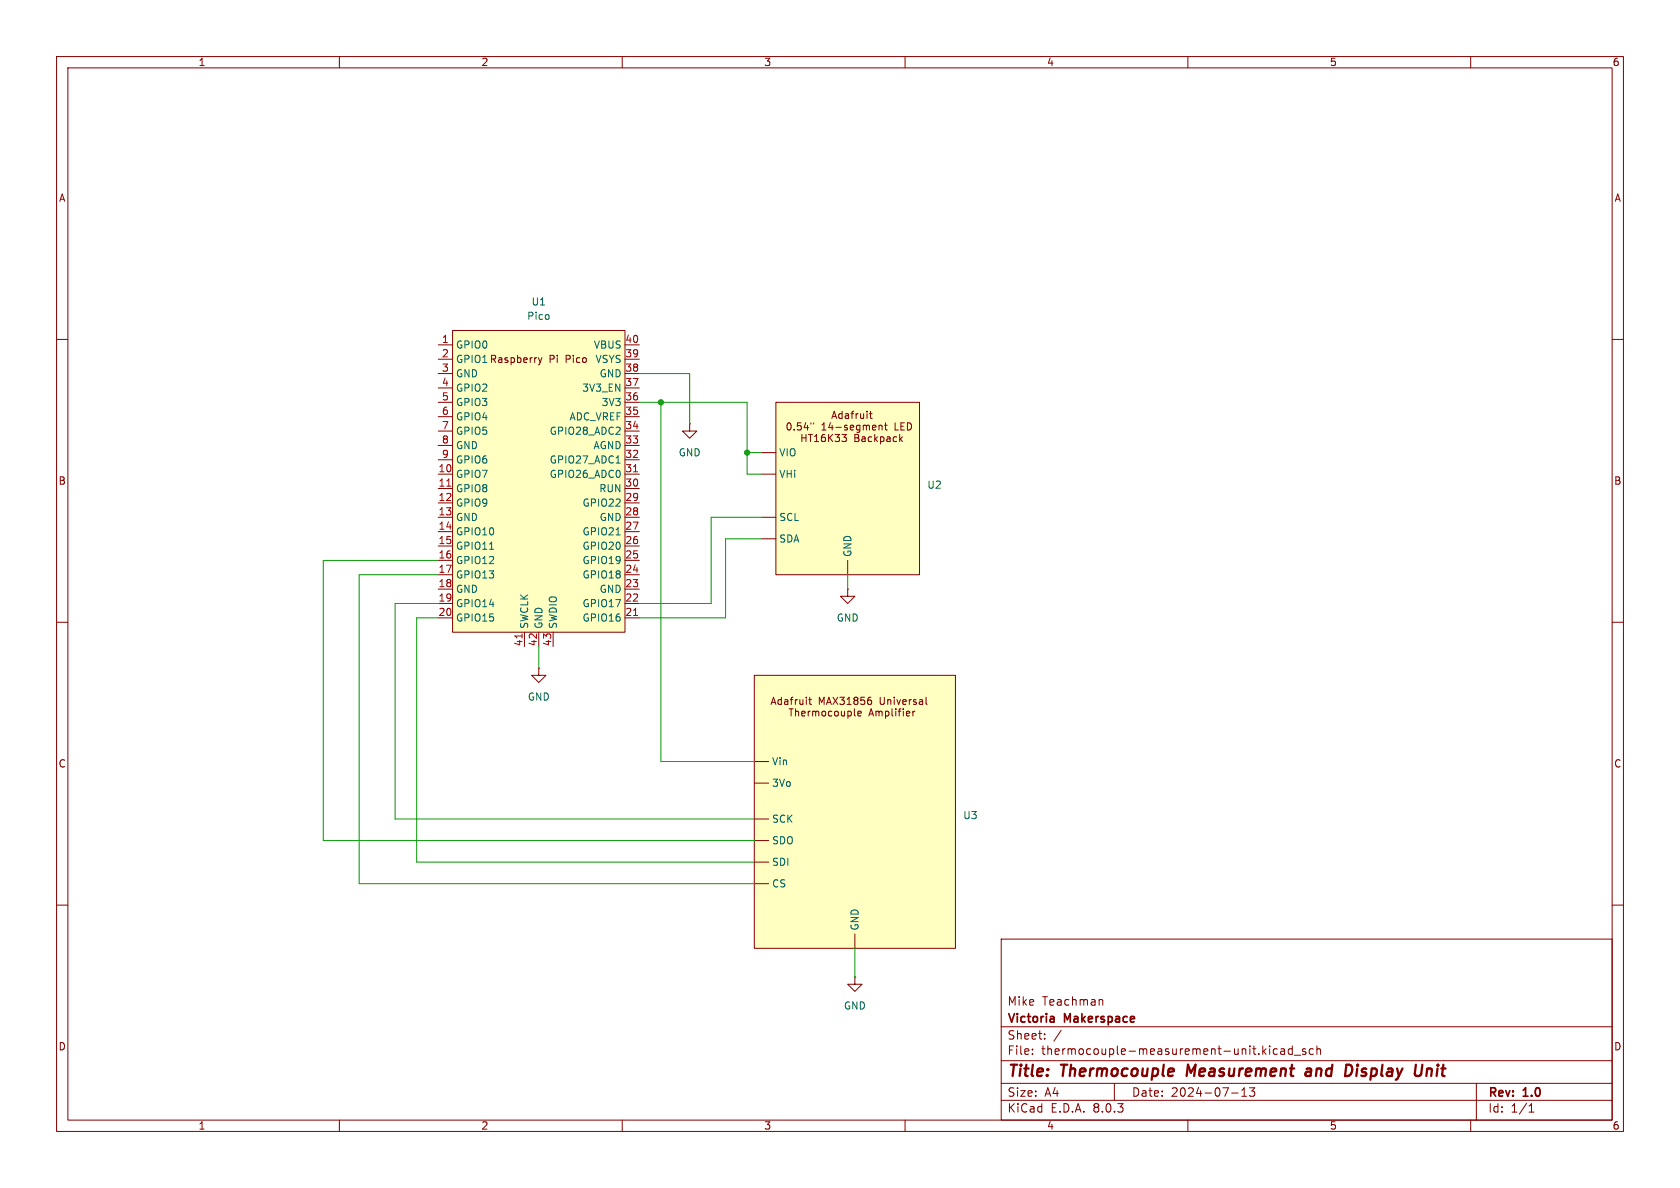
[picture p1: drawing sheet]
<svg xmlns="http://www.w3.org/2000/svg" width="297mm" height="210mm" viewBox="0 0 297 210" stroke-linecap="round" stroke-linejoin="round" font-family="sans-serif">
<g fill="none" stroke="#840000" stroke-width=".18">
<path d="M10 10h277v190h-277zM12 12h273v186h-273zM60 10v2M110 10v2M160 10v2M210 10v2M260 10v2M10 60h2M285 60h2M10 110h2M95.2 118.1v1.3h1.3l-1.3 1.3-1.2-1.3h1.2M95.2 118.1h.1"/>
<path d="M285 110h2M10 160h2M285 160h2M177 166h108v32h-108zM194.5 176.7l.4 .1 .1 .1v.8M60 198v2M110 198v2M160 198v2M177 194.5h108M177 191.5h108M177 187.5h108M177 181.5h108"/>
<path d="M182.5 186.3v.1M182.5 185.5v.1M184.7 183.6v.1M184.7 182.8v.1M187.6 182.1l-1.3 2M197 191.5v3M210 198v2M217.7 193.2h1.2M219.5 193.8h.9M219.5 192.7l.5-.4v1.5M220.9 192.3h.9l-.5 .6 .4 .1v.7l-.2 .1h-.4l-.2-.1M225.8 185.5l-.4-.1-.3 .3v.4l.1 .2h.6"/>
<path d="M226.5 185.5h.5l.1 .9M227.1 185.8h-.5a.29 .29 0 0 0-.2 .3 .29 .29 0 0 0 .2 .3l.5-.1M228.5 185.5l-.5-.1-.3 .3v.4l.2 .2h.6M228.5 184.9v1.5M228.8 186.5h1.2M230.8 185.5l-.3-.1-.3 .2 .1 .2 .5 .2v.3h-.6M232.2 185.5l-.5-.1-.2 .3v.4l.1 .2h.6M232.8 185.5l.2-.1 .4 .1 .1 .9M232.8 184.9v1.5M260 198v2M261 191.5v6.5M270.3 196.6h.9"/>
<path d="M270.3 195.5l.4-.4v1.5"/>
</g>
<path d="M210 188.2l-.2 2M231 189l.2-.1 .5 .1M231.8 189.4h-.7a.4 .4 0 0 0-.3 .4 .4 .4 0 0 0 .2 .4l.7-.1M238.5 188.2a1.11 1.11 0 0 1 .1 1.9M251.5 188.2l-.2 1.6M252.3 188.9l-.1 1.3M252.9 188.9l-.6 .2" fill="none" stroke="#840000" stroke-width=".4"/>
<path d="M186.3 179.8v.9M186.3 180.6l-.1 .1M186.3 180l-.1 .1" fill="none" stroke="#840000" stroke-width=".3"/>
<path d="M137.2 71.1h25.4v30.5h-25.4z" fill="#ffffc2"/>
<g fill="none" stroke="#840000" stroke-width=".18">
<path d="M137.2 71.1h25.4v30.5h-25.4zM139.3 74.8l-.2 .4 .2 .8M141.8 76.8v1.3M141.8 77.4h.7M142.5 76.8v1.3M143.3 76.8v1.3M144 78.1h.7M144.4 76.8v1.3M145.3 77.1l-.1 .7 .3 .3h.2l.2-.3v-.3l-.2-.2M145.5 77.3l-.3 .2M146.5 76.8v1.3M146.7 77.3l.5 .8"/>
<path d="M147.1 74l.4-1.3 .4 1.3M147.2 73.6h.6M147.2 76.8l-.7 .7M148.2 77.3l.2 .2v.4l-.2 .2-.6-.2M148.8 76.8h.8l-.4 .5M148.9 72.7v1.3M148.9 73.2l-.4-.1-.2 .3 .1 .5h.5M149.4 77.3l.2 .2v.4l-.2 .2-.6-.2M149.5 73.2h.5v.8M149.5 75.6l.3 .1v.1l-.1 .2h-.3M149.5 75.2h.3M150 73.4l-.4 .1-.2 .2 .2 .3 .4-.1"/>
<path d="M150.3 75.6l.6-.1v-.3h-.4l-.2 .2 .1 .6h.5M150.4 73.1h.5M150.9 72.7l-.3 .2v1.1M151.1 77.4h.5M151.1 76.8h.5l.2 .2-.2 .4 .2 .1 .1 .3-.3 .3h-.5zM151.3 73.1v.9M151.7 73.1l-.4 .3M152 75.2h-.3l-.3 .2 .1 .6h.5M152 75.2v1l-.2 .2h-.3M152.1 73.1l.1 .8 .3 .1 .2-.1M152.4 77.3h.5l.1 .8M152.7 73.1v.9"/>
<path d="M153 77.5l-.5 .1-.2 .2 .2 .3 .5-.1M153.3 72.7v.1M153.3 73.1v.9M153.7 73.1h.5M153.9 72.7v1.1l.3 .2M154.1 77.3l-.4-.1-.2 .3 .1 .5h.5M154.6 76.8v1.3M154.8 77.6l.3 .5M155.1 77.2l-.5 .5M155.7 77.3l.3-.1 .3 .3-.1 .5h-.5M155.7 77.2v1.3M156.8 77.3h.5l.1 .8"/>
<path d="M157.4 77.5l-.5 .1-.1 .2 .1 .3 .5-.1M158.5 77.3l-.3-.1-.3 .3 .1 .5h.5M159.1 76.8v1.3M159.2 77.6l.3 .5M159.5 77.2l-.4 .5M134.6 91.4h2.6M134.6 95.3h2.6M134.6 83.8h2.6M134.6 80h2.6M149.9 99.1v2.5"/>
</g>
<path d="M133.3 119.4h35.6v48.2h-35.6z" fill="#ffffc2"/>
<g fill="none" stroke="#840000" stroke-width=".18">
<path d="M121.9 74.9v1.3h1.3l-1.3 1.3-1.3-1.3h1.3M121.9 74.9h.1M133.3 119.4h35.6v48.2h-35.6zM149.9 104.1v1.3h1.2l-1.2 1.3-1.3-1.3h1.3M149.9 104.1h.1M133.3 138.4h2.6M133.3 134.6h2.6M136.3 124.5l.4-1.2 .5 1.2M138.1 123.3v1.2M138.1 123.7h-.5l-.1 .6M138.7 123.7h.5l.1 .8M139.7 123.7h.5"/>
<path d="M139.9 125.3v1.3M140.2 123.3l-.3 .1v1.1M140.6 123.7v.8M140.6 125.3v1.3M141 123.7l-.4 .2M141.2 125.9v.7M141.4 123.7v.6M141.7 126.4l.2 .2 .4-.1M141.9 123.7v.8M142.2 125.7l.1 .3-.6 .1M142.5 123.3v.1M142.5 123.7v.8"/>
<path d="M142.9 125.7v.9M143 123.7h.5M143.2 123.3v1l.3 .2M143.2 125.7l-.3 .3M143.7 125.7v.9M144.2 125.9v.7M144.8 125.9v.7M144.8 124.5v-1.2l.5 .9 .4-.9v1.2M145.4 126.4l.1 .2 .4-.2M146.1 124.5l.4-1.2 .5 1.2M146.5 126.4l.2 .2 .4-.1M147.3 123.3l.8 1.2"/>
<path d="M147.6 126.4l.2 .2 .3-.2M148.1 123.3l-.8 1.2M148.5 123.3h.8l-.5 .4 .3 .1 .2 .2M148.7 126.4l.2 .2 .4-.2M149.3 125.7v.9M149.7 123.6l.4-.3v1.2M149.9 125.7v1.3M150.4 126.4l-.1 .2-.4-.1M151 126.4l.2 .2M151.2 123.8l-.2-.2 .2-.3h.2l.3 .2-.3 .3M151.2 123.8h.2M151.2 123.8l-.2 .2"/>
<path d="M151.4 123.8l.3 .2M151.6 126.4l.2 .2 .4-.1M151.7 125.8l.4-.1 .2 .3-.7 .1M152.8 123.3h-.6v.6l.1-.2 .5 .1 .1 .2-.1 .4-.2 .1-.4-.1M153.4 124l.2-.3h.3l.2 .3M154 123.3h-.4a.94 .94 0 0 0-.2 1M155.6 123.3v1M156.3 123.3v1M156.5 125.7v1.3M156.9 123.8l.2-.1h.3l.1 .8M156.9 123.7v.8M158.1 123.3v.1"/>
<path d="M158.1 123.7v.8M158.6 123.7l.3 .8 .3-.8M160.2 124l-.2-.3h-.3l-.1 .6M160.8 123.7v.8M161.1 123.7l-.3 .2M162 123.7h-.5v.3M162.6 123.7h.4l.1 .8M163.7 123.3v1M133.3 156.2h2.6M133.3 144.8h2.6M133.3 152.4h2.6M133.3 148.6h2.6"/>
<path d="M151.1 172.7v1.3h1.3l-1.3 1.3-1.2-1.3h1.2M151.1 172.7h.1M151.1 165.1v2.5"/>
</g>
<path d="M80 58.4h30.5v53.4h-30.5z" fill="#ffffc2"/>
<g fill="none" stroke="#840000" stroke-width=".18">
<path d="M80 58.4h30.5v53.4h-30.5zM77.5 61h2.5M77.5 63.5h2.5M77.5 66h2.5M77.5 78.7h2.5M77.5 76.2h2.5M77.5 73.7h2.5M77.5 71.1h2.5M77.5 68.6h2.5M95.2 63.2l.3 .9M95.5 64.1l-.3 .4M95.8 63.2l-.3 .9"/>
<path d="M110.5 61h2.5M110.5 63.5h2.5M110.5 66h2.5M110.5 78.7h2.5M110.5 76.2h2.5M110.5 73.7h2.5M110.5 71.1h2.5M110.5 68.6h2.5M77.5 83.8h2.5M77.5 86.4h2.5M77.5 88.9h2.5M77.5 91.4h2.5"/>
<path d="M77.5 94h2.5M77.5 96.5h2.5M77.5 99.1h2.5M77.5 81.3h2.5M110.5 83.8h2.5M110.5 86.4h2.5M110.5 88.9h2.5M110.5 91.4h2.5M110.5 94h2.5M110.5 96.5h2.5M110.5 99.1h2.5M110.5 81.3h2.5"/>
<path d="M77.5 101.6h2.5M77.5 104.1h2.5M77.5 106.7h2.5M77.5 109.2h2.5M92.7 111.8v2.5M95.2 111.8v2.5M97.8 111.8v2.5M110.5 101.6h2.5M110.5 104.1h2.5M110.5 106.7h2.5M110.5 109.2h2.5"/>
</g>
<path d="M79 85.9h.7M112 83.4h.7M92.3 112.1v.7M112 108.8h.7" fill="none" stroke="#a90000" stroke-width=".18"/>
<path d="M86.5 97.1h.8M108.9 94.6h.7M108.9 81.9h.7" fill="none" stroke="#006464" stroke-width=".18"/>
<g fill="none" stroke="#009600" stroke-width=".18">
<path d="M113 71.1h19.1v12.7h2.5M113 66h8.9v8.9M116.8 71.1v63.5h16.5M77.5 99.1h-20.4v49.5h76.2M132.1 80h2.5M134.6 91.4h-8.9v15.3h-12.7M134.6 95.3h-6.3v13.9h-15.3M77.5 101.6h-14v54.6h69.8M77.5 109.2h-3.8v43.2h59.6M77.5 106.7h-7.7v38.1h63.5M95.2 114.3v3.8M149.9 101.6v2.5"/>
<path d="M151.1 167.6v5.1"/>
</g>
<g fill="#009600" stroke="#009600" stroke-width=".18">
<circle cx="132.1" cy="80" r=".46"/>
<circle cx="116.8" cy="71.1" r=".46"/>
</g>
<g font-size="2.8" fill="#840000">
<text x="178" y="190.9">Title:</text>
<text x="187.7" y="190.9">Thermocouple</text>
<text x="210.6" y="190.9">Measurement</text>
<text x="232.5" y="190.9">and</text>
<text x="240.2" y="190.9">Display</text>
<text x="253.3" y="190.9">Unit</text>
</g>
<g font-size="2.1" fill="#840000">
<text x="178" y="178">Mike</text>
<text x="184.2" y="178">Teachman</text>
<text x="178" y="184">Sheet:</text>
<text x="178" y="181.2">Victoria</text>
<text x="188.2" y="181.2">Makerspace</text>
<text x="178" y="186.7">File:</text>
<text x="184.1" y="186.7">thermocouple-measurement-unit.kicad_sch</text>
<text x="178" y="196.9">KiCad</text>
<text x="178" y="194.1">Size:</text>
<text x="184.7" y="194.1">A4</text>
<text x="185.7" y="196.9">E.D.A.</text>
<text x="193.3" y="196.9">8.0.3</text>
<text x="200" y="194.1">Date:</text>
<text x="207" y="194.1">2024-07-13</text>
<text x="263" y="194.3">Rev:</text>
<text x="263" y="196.9">Id:</text>
<text x="267.1" y="196.9">1/1</text>
<text x="269.4" y="194.3">1.0</text>
</g>
<g font-size="1.8" fill="#840000">
<text x="35" y="11.9">1</text>
<text x="85" y="11.9">2</text>
<text x="135" y="11.9">3</text>
<text x="185" y="11.9">4</text>
<text x="235" y="11.9">5</text>
<text x="285" y="11.9">6</text>
<text x="10.3" y="35.9">A</text>
<text x="285.3" y="35.9">A</text>
<text x="97.1" y="64.4">Pi</text>
<text x="100.1" y="64.4">Pico</text>
<text x="139.7" y="76.3">14-segment</text>
<text x="152.8" y="76.3">LED HT16K33</text>
<text x="10.3" y="85.9">B</text>
<text x="285.3" y="85.9">B</text>
<text x="132.9" y="125.8">MAX31856</text>
<text x="143.8" y="125.8">Universal</text>
<text x="153.8" y="125.8">Thermocouple</text>
<text x="10.3" y="135.9">C</text>
<text x="285.3" y="135.9">C</text>
<text x="10.3" y="185.9">D</text>
<text x="285.3" y="185.9">D</text>
<text x="35" y="199.9">1</text>
<text x="85" y="199.9">2</text>
<text x="135" y="199.9">3</text>
<text x="185" y="199.9">4</text>
<text x="235" y="199.9">5</text>
<text x="285" y="199.9">6</text>
</g>
<g font-size="1.8" fill="#006464">
<text x="93.1" y="56.7">Pico</text>
<text x="93.9" y="54.2">U1</text>
<text x="80.5" y="61.8">GPIO0</text>
<text x="80.5" y="64.4">GPIO1 Raspberry</text>
<text x="104.9" y="61.8">VBUS</text>
<text x="105.2" y="64.4">VSYS</text>
<text x="80.5" y="66.9">GND</text>
<text x="80.5" y="69.4">GPIO2</text>
<text x="80.5" y="72">GPIO3</text>
<text x="102.8" y="69.4">3V3_EN</text>
<text x="105.9" y="66.9">GND</text>
<text x="106.3" y="72">3V3</text>
<text x="80.5" y="74.5">GPIO4</text>
<text x="80.5" y="77.1">GPIO5</text>
<text x="97.1" y="77.1">GPIO28_ADC2</text>
<text x="100.6" y="74.5">ADC_VREF</text>
<text x="80.5" y="79.6">GND</text>
<text x="80.5" y="82.1">GPIO6</text>
<text x="97.1" y="82.1">GPIO27_ADC1</text>
<text x="104.8" y="79.6">AGND</text>
<text x="119.9" y="80.9">GND</text>
<text x="137.7" y="80.9">VIO</text>
<text x="80.5" y="84.7">GPIO7</text>
<text x="80.5" y="87.2">GPIO8</text>
<text x="80.5" y="89.8">GPIO9</text>
<text x="97.1" y="84.7">GPIO26_ADC0</text>
<text x="102.9" y="89.8">GPIO22</text>
<text x="105.8" y="87.2">RUN</text>
<text x="137.7" y="84.7">VHi</text>
<text x="163.8" y="86.6">U2</text>
<text x="80.5" y="92.3">GND</text>
<text x="80.5" y="94.8">GPIO10</text>
<text x="102.9" y="94.8">GPIO21</text>
<text x="105.9" y="92.3">GND</text>
<text x="137.7" y="92.3">SCL</text>
<text x="80.5" y="97.4">GPIO11</text>
<text x="80.5" y="99.9">GPIO12</text>
<text x="102.9" y="99.9">GPIO19</text>
<text x="102.9" y="97.4">GPIO20</text>
<text x="137.7" y="96.1">SDA</text>
<text x="150.7" y="98.6" transform="rotate(-90 150.7 98.6)">GND</text>
<text x="80.5" y="102.5">GPIO13</text>
<text x="80.5" y="105">GND</text>
<text x="80.5" y="107.5">GPIO14</text>
<text x="102.9" y="107.5">GPIO17</text>
<text x="102.9" y="102.5">GPIO18</text>
<text x="105.9" y="105">GND</text>
<text x="80.5" y="110.1">GPIO15</text>
<text x="93.6" y="111.3" transform="rotate(-90 93.6 111.3)">SWCLK</text>
<text x="96.1" y="111.3" transform="rotate(-90 96.1 111.3)">GND</text>
<text x="98.7" y="111.3" transform="rotate(-90 98.7 111.3)">SWDIO</text>
<text x="102.9" y="110.1">GPIO16</text>
<text x="147.8" y="110.1">GND</text>
<text x="93.2" y="124.1">GND</text>
<text x="136.4" y="135.5">Vin</text>
<text x="136.4" y="139.3">3Vo</text>
<text x="136.4" y="145.6">SCK</text>
<text x="136.4" y="149.5">SDO</text>
<text x="170.2" y="145">U3</text>
<text x="136.4" y="153.3">SDI</text>
<text x="136.4" y="157.1">CS</text>
<text x="152" y="164.6" transform="rotate(-90 152 164.6)">GND</text>
<text x="149.1" y="178.7">GND</text>
</g>
<g font-size="1.8" fill="#a90000">
<text x="78" y="60.7">1</text>
<text x="78" y="63.2">2</text>
<text x="78" y="65.8">3</text>
<text x="110.4" y="65.8">38</text>
<text x="110.4" y="63.2">39</text>
<text x="110.4" y="60.7">40</text>
<text x="78" y="68.3">4</text>
<text x="78" y="70.9">5</text>
<text x="110.4" y="70.9">36</text>
<text x="110.4" y="68.3">37</text>
<text x="78" y="73.4">6</text>
<text x="78" y="75.9">7</text>
<text x="110.4" y="75.9">34</text>
<text x="110.4" y="73.4">35</text>
<text x="77.4" y="83.6">10</text>
<text x="78" y="78.5">8</text>
<text x="78" y="81">9</text>
<text x="110.4" y="83.6">31</text>
<text x="110.4" y="81">32</text>
<text x="110.4" y="78.5">33</text>
<text x="77.4" y="86.1">11</text>
<text x="77.4" y="88.6">12</text>
<text x="110.4" y="88.6">29</text>
<text x="110.4" y="86.1">30</text>
<text x="77.4" y="91.2">13</text>
<text x="77.4" y="93.7">14</text>
<text x="110.4" y="93.7">27</text>
<text x="110.4" y="91.2">28</text>
<text x="77.4" y="96.3">15</text>
<text x="77.4" y="98.8">16</text>
<text x="77.4" y="101.3">17</text>
<text x="110.4" y="101.3">24</text>
<text x="110.4" y="98.8">25</text>
<text x="110.4" y="96.3">26</text>
<text x="77.4" y="103.9">18</text>
<text x="77.4" y="106.4">19</text>
<text x="110.4" y="106.4">22</text>
<text x="110.4" y="103.9">23</text>
<text x="77.4" y="109">20</text>
<text x="110.4" y="109">21</text>
<text x="92.5" y="114.3" transform="rotate(-90 92.5 114.3)">41</text>
<text x="95" y="114.3" transform="rotate(-90 95 114.3)">42</text>
<text x="97.5" y="114.3" transform="rotate(-90 97.5 114.3)">43</text>
</g>
</svg>
